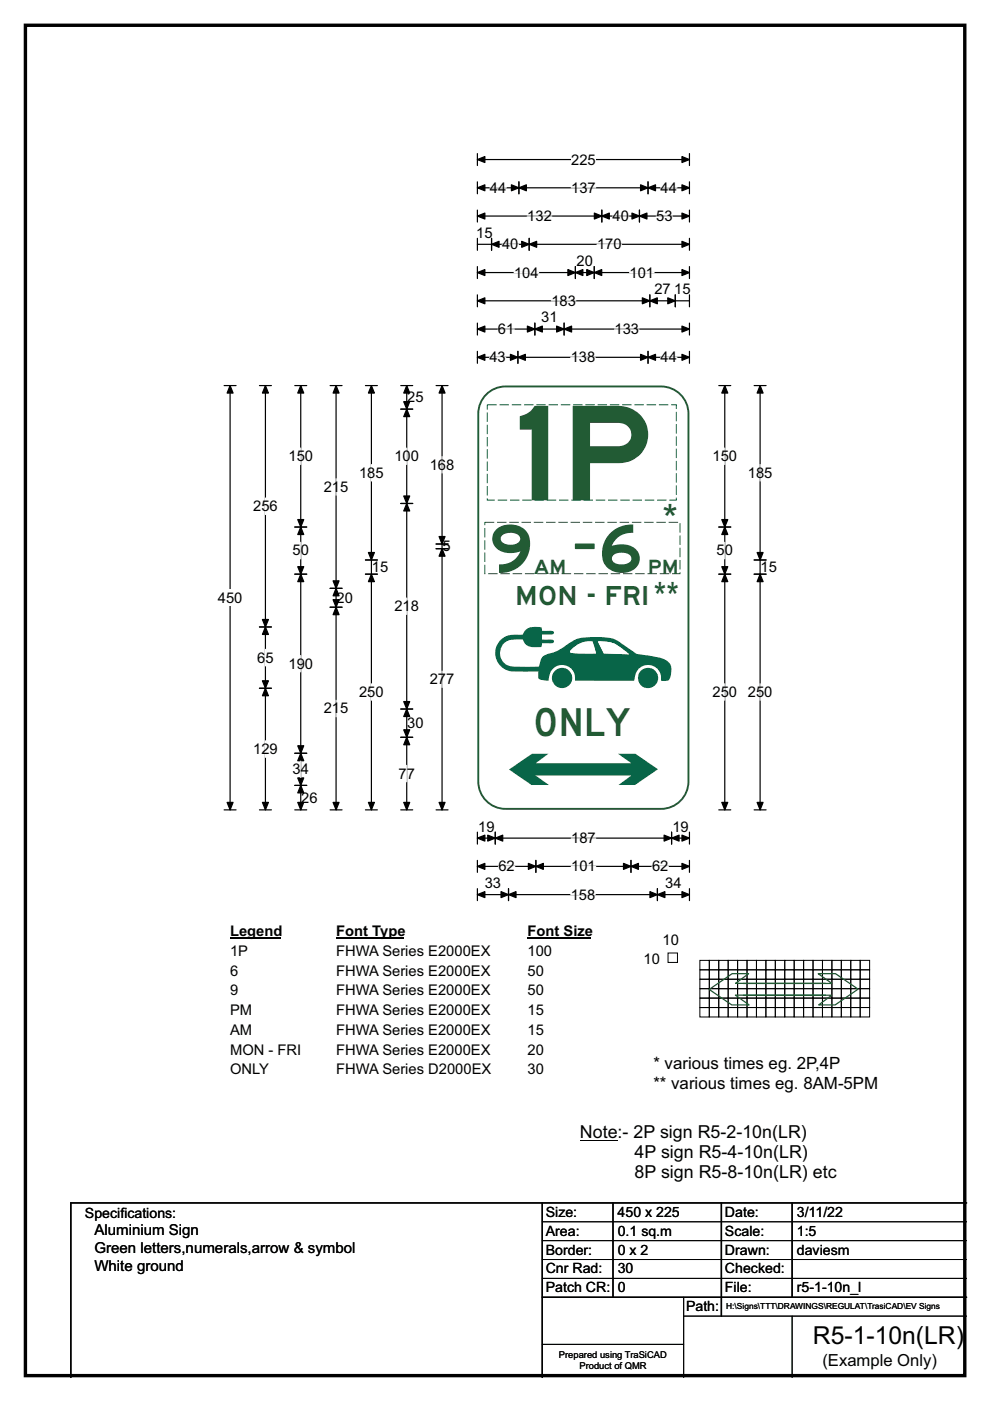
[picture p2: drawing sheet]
<svg xmlns="http://www.w3.org/2000/svg" width="210mm" height="297mm" viewBox="0 0 210 297" stroke-linecap="round" stroke-linejoin="round" font-family="sans-serif">
<path d="M5.4 5.4h199.2v286.3h-199.2z" fill="none" stroke="#000" stroke-width=".72"/>
<path d="M101.3 33.8h44.9M101.3 32.6v2.5M146.2 32.6v2.5" fill="none" stroke="#000" stroke-width=".25"/>
<g fill="#000" stroke="#000" stroke-width=".25">
<path d="M101.3 33.8l1.5-.6v1.3z" fill-rule="evenodd"/>
<path d="M144.6 33.2l1.6 .6-1.6 .7z" fill-rule="evenodd"/>
</g>
<path d="M121.2 32.1h5.2v3.5h-5.2z" fill="#fff"/>
<g fill="none" stroke="#000" stroke-width=".25">
<path d="M101.3 39.8h44.9M101.3 38.5v2.6M110.1 38.5v2.6M137.4 38.5v2.6M146.2 38.5v2.6M101.3 44.5v2.6M101.3 50.5v2.6M101.3 56.5v2.6M101.3 45.8h44.9M101.3 51.8h44.9M101.3 57.8h44.9M104.3 50.5v2.6"/>
<path d="M112.2 50.5v2.6M122 56.5v2.6M126 56.5v2.6M127.6 44.5v2.6M135.6 44.5v2.6M146.2 44.5v2.6M146.2 56.5v2.6M146.2 50.5v2.6M101.3 62.5v2.5M101.3 68.5v2.5M101.3 74.5v2.5M101.3 63.8h44.9"/>
<path d="M101.3 69.8h44.9M101.3 75.8h44.9M109.8 74.5v2.5M113.4 68.5v2.5M119.6 68.5v2.5M137.4 74.5v2.5M137.8 62.5v2.5M143.2 62.5v2.5M146.2 62.5v2.5M146.2 74.5v2.5M146.2 68.5v2.5M47.5 81.7h2.6"/>
<path d="M48.8 81.7v90M47.5 171.7h2.6M101.3 176.4v2.6M101.3 177.7h44.9M105 176.4v2.6M142.4 176.4v2.6M146.2 176.4v2.6M101.3 182.4v2.6M101.3 188.4v2.5M101.3 183.7h44.9M101.3 189.7h44.9M107.9 188.4v2.5"/>
<path d="M113.7 182.4v2.6M133.8 182.4v2.6M139.4 188.4v2.5M146.2 182.4v2.6M146.2 188.4v2.5"/>
</g>
<g fill="#000" stroke="#000" stroke-width=".25">
<path d="M101.3 39.8l1.5-.6v1.3z" fill-rule="evenodd"/>
<path d="M110.1 39.8l1.5-.6v1.3z" fill-rule="evenodd"/>
<path d="M108.5 39.2l1.6 .6-1.6 .7z" fill-rule="evenodd"/>
<path d="M135.9 39.2l1.5 .6-1.5 .7z" fill-rule="evenodd"/>
<path d="M137.4 39.8l1.6-.6v1.3z" fill-rule="evenodd"/>
<path d="M144.6 39.2l1.6 .6-1.6 .7z" fill-rule="evenodd"/>
<path d="M101.3 45.8l1.5-.6v1.2z" fill-rule="evenodd"/>
<path d="M101.3 57.8l1.5-.6v1.2z" fill-rule="evenodd"/>
<path d="M104.3 51.8l1.5-.6v1.2z" fill-rule="evenodd"/>
<path d="M110.7 51.2l1.5 .6-1.5 .6z" fill-rule="evenodd"/>
<path d="M112.2 51.8l1.6-.6v1.2z" fill-rule="evenodd"/>
<path d="M122 57.8l1.6-.6v1.2z" fill-rule="evenodd"/>
<path d="M120.5 57.2l1.5 .6-1.5 .6z" fill-rule="evenodd"/>
<path d="M124.5 57.2l1.5 .6-1.5 .6z" fill-rule="evenodd"/>
<path d="M126 57.8l1.6-.6v1.2z" fill-rule="evenodd"/>
<path d="M127.6 45.8l1.6-.6v1.2z" fill-rule="evenodd"/>
<path d="M126.1 45.2l1.5 .6-1.5 .6z" fill-rule="evenodd"/>
<path d="M134 45.2l1.6 .6-1.6 .6z" fill-rule="evenodd"/>
<path d="M135.6 45.8l1.6-.6v1.2z" fill-rule="evenodd"/>
<path d="M144.6 45.2l1.6 .6-1.6 .6z" fill-rule="evenodd"/>
<path d="M144.6 51.2l1.6 .6-1.6 .6z" fill-rule="evenodd"/>
<path d="M144.6 57.2l1.6 .6-1.6 .6z" fill-rule="evenodd"/>
<path d="M101.3 63.8l1.5-.7v1.3z" fill-rule="evenodd"/>
<path d="M101.3 69.8l1.5-.7v1.3z" fill-rule="evenodd"/>
<path d="M101.3 75.8l1.5-.7v1.3z" fill-rule="evenodd"/>
<path d="M109.8 75.8l1.6-.7v1.3z" fill-rule="evenodd"/>
<path d="M108.3 75.1l1.5 .7-1.5 .6z" fill-rule="evenodd"/>
<path d="M113.4 69.8l1.6-.7v1.3z" fill-rule="evenodd"/>
<path d="M111.9 69.1l1.5 .7-1.5 .6z" fill-rule="evenodd"/>
<path d="M118.1 69.1l1.5 .7-1.5 .6z" fill-rule="evenodd"/>
<path d="M119.6 69.8l1.6-.7v1.3z" fill-rule="evenodd"/>
<path d="M135.9 75.1l1.5 .7-1.5 .6z" fill-rule="evenodd"/>
<path d="M137.4 75.8l1.6-.7v1.3z" fill-rule="evenodd"/>
<path d="M137.8 63.8l1.6-.7v1.3z" fill-rule="evenodd"/>
<path d="M136.2 63.1l1.6 .7-1.6 .6z" fill-rule="evenodd"/>
<path d="M141.6 63.1l1.6 .7-1.6 .6z" fill-rule="evenodd"/>
<path d="M144.6 69.1l1.6 .7-1.6 .6z" fill-rule="evenodd"/>
<path d="M144.6 75.1l1.6 .7-1.6 .6z" fill-rule="evenodd"/>
<path d="M48.8 81.7l.6 1.6h-1.2z" fill-rule="evenodd"/>
<path d="M48.2 170.1h1.2l-.6 1.6z" fill-rule="evenodd"/>
<path d="M101.3 177.7l1.5-.6v1.2z" fill-rule="evenodd"/>
<path d="M105 177.7l1.6-.6v1.2z" fill-rule="evenodd"/>
<path d="M103.5 177.1l1.5 .6-1.5 .6z" fill-rule="evenodd"/>
<path d="M140.9 177.1l1.5 .6-1.5 .6z" fill-rule="evenodd"/>
<path d="M142.4 177.7l1.6-.6v1.2z" fill-rule="evenodd"/>
<path d="M144.6 177.1l1.6 .6-1.6 .6z" fill-rule="evenodd"/>
<path d="M101.3 183.7l1.5-.6v1.2z" fill-rule="evenodd"/>
<path d="M101.3 189.7l1.5-.7v1.3z" fill-rule="evenodd"/>
<path d="M107.9 189.7l1.5-.7v1.3z" fill-rule="evenodd"/>
<path d="M106.3 189l1.6 .7-1.6 .6z" fill-rule="evenodd"/>
<path d="M113.7 183.7l1.5-.6v1.2z" fill-rule="evenodd"/>
<path d="M112.1 183.1l1.6 .6-1.6 .6z" fill-rule="evenodd"/>
<path d="M132.2 183.1l1.6 .6-1.6 .6z" fill-rule="evenodd"/>
<path d="M133.8 183.7l1.6-.6v1.2z" fill-rule="evenodd"/>
<path d="M137.9 189l1.5 .7-1.5 .6z" fill-rule="evenodd"/>
<path d="M139.4 189.7l1.6-.7v1.3z" fill-rule="evenodd"/>
<path d="M144.6 183.1l1.6 .6-1.6 .6z" fill-rule="evenodd"/>
<path d="M144.6 189l1.6 .7-1.6 .6z" fill-rule="evenodd"/>
</g>
<g fill="none" stroke="#fff" stroke-width=".25">
<path d="M103.9 39.8h3.5M121.2 39.8h5.2M140.1 39.8h3.5M106.5 51.8h3.5M109 57.8h5.3M111.8 45.8h5.2M126.6 51.8h5.2M129.9 45.8h3.5M133.5 57.8h5.2M139.2 45.8h3.5M103.8 75.8h3.5M105.6 69.8h3.5"/>
<path d="M116.9 63.8h5.2M121 75.8h5.3M130.3 69.8h5.2M140.1 75.8h3.5M121.2 177.7h5.2M105.7 183.7h3.5M121 189.7h5.3M121.2 183.7h5.2M138.3 183.7h3.5"/>
</g>
<path d="M46.2 125h5.2v3.5h-5.2z" fill="#fff"/>
<g fill="none" stroke="#000" stroke-width=".25">
<path d="M55 81.7h2.6M56.3 81.7v90M62.5 81.7h2.6M63.8 81.7v90M70 81.7h2.6M71.3 81.7v90M77.5 81.7h2.5M78.8 81.7v90M85 81.7h2.5M85 86.7h2.5M86.3 81.7v90M92.5 81.7h2.5"/>
<path d="M93.8 81.7v90M152.5 81.7h2.5M153.7 81.7v90M159.9 81.7h2.6M161.2 81.7v90M62.5 111.7h2.6M77.5 118.7h2.5M85 106.7h2.5M92.5 115.3h2.5M92.5 116.3h2.5M152.5 111.7h2.5M159.9 118.7h2.6"/>
<path d="M55 132.9h2.6M62.5 121.7h2.6M70 124.7h2.6M70 128.7h2.6M77.5 121.7h2.5M152.5 121.7h2.5M159.9 121.7h2.6M55 145.9h2.6M62.5 159.7h2.6M85 150.3h2.5M85 156.3h2.5M55 171.7h2.6"/>
<path d="M62.5 171.7h2.6M62.5 166.5h2.6M70 171.7h2.6M77.5 171.7h2.5M85 171.7h2.5M92.5 171.7h2.5M152.5 171.7h2.5M159.9 171.7h2.6"/>
</g>
<g fill="#000" stroke="#000" stroke-width=".25">
<path d="M56.3 81.7l.6 1.6h-1.2z" fill-rule="evenodd"/>
<path d="M63.8 81.7l.6 1.6h-1.2z" fill-rule="evenodd"/>
<path d="M71.3 81.7l.6 1.6h-1.3z" fill-rule="evenodd"/>
<path d="M78.8 81.7l.6 1.6h-1.3z" fill-rule="evenodd"/>
<path d="M86.3 86.7l.6 1.6h-1.3z" fill-rule="evenodd"/>
<path d="M86.3 81.7l.6 1.6h-1.3z" fill-rule="evenodd"/>
<path d="M85.6 85.2h1.3l-.6 1.5z" fill-rule="evenodd"/>
<path d="M93.8 81.7l.6 1.6h-1.3z" fill-rule="evenodd"/>
<path d="M153.7 81.7l.7 1.6h-1.3z" fill-rule="evenodd"/>
<path d="M161.2 81.7l.7 1.6h-1.3z" fill-rule="evenodd"/>
<path d="M63.8 111.7l.6 1.6h-1.2z" fill-rule="evenodd"/>
<path d="M63.2 110.2h1.2l-.6 1.5z" fill-rule="evenodd"/>
<path d="M78.1 117.1h1.3l-.6 1.6z" fill-rule="evenodd"/>
<path d="M85.6 105.2h1.3l-.6 1.5z" fill-rule="evenodd"/>
<path d="M86.3 106.7l.6 1.6h-1.3z" fill-rule="evenodd"/>
<path d="M93.1 113.8h1.3l-.6 1.5z" fill-rule="evenodd"/>
<path d="M93.8 116.3l.6 1.6h-1.3z" fill-rule="evenodd"/>
<path d="M153.7 111.7l.7 1.6h-1.3z" fill-rule="evenodd"/>
<path d="M153.1 110.2h1.3l-.7 1.5z" fill-rule="evenodd"/>
<path d="M160.6 117.1h1.3l-.7 1.6z" fill-rule="evenodd"/>
<path d="M56.3 132.9l.6 1.6h-1.2z" fill-rule="evenodd"/>
<path d="M55.7 131.3h1.2l-.6 1.6z" fill-rule="evenodd"/>
<path d="M63.2 120.1h1.2l-.6 1.6z" fill-rule="evenodd"/>
<path d="M63.8 121.7l.6 1.6h-1.2z" fill-rule="evenodd"/>
<path d="M71.3 124.7l.6 1.6h-1.3z" fill-rule="evenodd"/>
<path d="M70.6 127.2h1.3l-.6 1.5z" fill-rule="evenodd"/>
<path d="M70.6 123.2h1.3l-.6 1.5z" fill-rule="evenodd"/>
<path d="M71.3 128.7l.6 1.6h-1.3z" fill-rule="evenodd"/>
<path d="M78.8 121.7l.6 1.6h-1.3z" fill-rule="evenodd"/>
<path d="M153.1 120.1h1.3l-.7 1.6z" fill-rule="evenodd"/>
<path d="M153.7 121.7l.7 1.6h-1.3z" fill-rule="evenodd"/>
<path d="M161.2 121.7l.7 1.6h-1.3z" fill-rule="evenodd"/>
<path d="M55.7 144.3h1.2l-.6 1.6z" fill-rule="evenodd"/>
<path d="M56.3 145.9l.6 1.6h-1.2z" fill-rule="evenodd"/>
<path d="M63.2 158.1h1.2l-.6 1.6z" fill-rule="evenodd"/>
<path d="M63.8 159.7l.6 1.6h-1.2z" fill-rule="evenodd"/>
<path d="M85.6 148.7h1.3l-.6 1.6z" fill-rule="evenodd"/>
<path d="M86.3 150.3l.6 1.6h-1.3z" fill-rule="evenodd"/>
<path d="M85.6 154.7h1.3l-.6 1.6z" fill-rule="evenodd"/>
<path d="M86.3 156.3l.6 1.6h-1.3z" fill-rule="evenodd"/>
<path d="M55.7 170.1h1.2l-.6 1.6z" fill-rule="evenodd"/>
<path d="M63.2 164.9h1.2l-.6 1.6z" fill-rule="evenodd"/>
<path d="M63.8 166.5l.6 1.6h-1.2z" fill-rule="evenodd"/>
<path d="M63.2 170.1h1.2l-.6 1.6z" fill-rule="evenodd"/>
<path d="M70.6 170.1h1.3l-.6 1.6z" fill-rule="evenodd"/>
<path d="M78.1 170.1h1.3l-.6 1.6z" fill-rule="evenodd"/>
<path d="M85.6 170.1h1.3l-.6 1.6z" fill-rule="evenodd"/>
<path d="M93.1 170.1h1.3l-.6 1.6z" fill-rule="evenodd"/>
<path d="M153.1 170.1h1.3l-.7 1.6z" fill-rule="evenodd"/>
<path d="M160.6 170.1h1.3l-.7 1.6z" fill-rule="evenodd"/>
</g>
<g fill="none" stroke="#fff" stroke-width=".25">
<path d="M63.8 95v3.5M78.8 98.5v3.5M86.3 95v3.5M93.8 96.8v3.5M153.7 95v3.5M161.2 98.5v3.5M56.3 105.6v3.5M63.8 115v3.5M71.3 101.5v3.5M153.7 115v3.5M56.3 137.7v3.5M63.8 139v3.5"/>
<path d="M86.3 126.8v3.5M56.3 157.1v3.5M71.3 148.5v3.5M78.8 145v3.5M93.8 142.3v3.5M153.7 145v3.5M161.2 145v3.5M63.8 161.4v3.4M86.3 162.3v3.5"/>
</g>
<path d="M48.8 195.7h10.8v3.5h-10.8z" fill="#fff"/>
<path d="M48.8 199h10.8" fill="none" stroke="#000" stroke-width=".32"/>
<path d="M71.3 195.7h14.4v3.5h-14.4z" fill="#fff"/>
<path d="M71.3 199h14.4" fill="none" stroke="#000" stroke-width=".32"/>
<path d="M111.9 195.7h13.4v3.5h-13.4z" fill="#fff"/>
<path d="M111.9 199h13.4" fill="none" stroke="#000" stroke-width=".32"/>
<g fill="#fff">
<path d="M48.8 199.9h3.8v3.5h-3.8z"/>
<path d="M71.3 199.9h32.9v3.5h-32.9z"/>
<path d="M111.9 199.9h5.2v3.5h-5.2z"/>
<path d="M48.8 204.1h1.7v3.4h-1.7z"/>
<path d="M71.3 204.1h32.9v3.4h-32.9z"/>
<path d="M111.9 204.1h3.5v3.4h-3.5z"/>
<path d="M48.8 208.2h1.7v3.5h-1.7z"/>
<path d="M71.3 208.2h32.9v3.5h-32.9z"/>
<path d="M111.9 208.2h3.5v3.5h-3.5z"/>
<path d="M48.8 212.4h4.7v3.5h-4.7z"/>
<path d="M71.3 212.4h32.9v3.5h-32.9z"/>
<path d="M111.9 212.4h3.5v3.5h-3.5z"/>
<path d="M48.8 216.6h4.7v3.5h-4.7z"/>
<path d="M71.3 216.6h32.9v3.5h-32.9z"/>
<path d="M111.9 216.6h3.5v3.5h-3.5z"/>
<path d="M48.8 220.8h15v3.5h-15z"/>
<path d="M71.3 220.8h32.9v3.5h-32.9z"/>
<path d="M111.9 220.8h3.5v3.5h-3.5z"/>
<path d="M48.8 225h8.4v3.5h-8.4z"/>
<path d="M71.3 225h33.1v3.5h-33.1z"/>
<path d="M111.9 225h3.5v3.5h-3.5z"/>
</g>
<path d="M103 83.5a6 6 0 0 1 4.2-1.8h33a6 6 0 0 1 6 6v78a6 6 0 0 1-6 6h-33a6 6 0 0 1-5.9-6v-78a6 6 0 0 1 1.7-4.2z" fill-rule="evenodd" fill="#fff" stroke="#fff" stroke-width=".21"/>
<path d="M103.1 83.6a5.8 5.8 0 0 1 4.1-1.7h33a5.8 5.8 0 0 1 5.8 5.8v78a5.8 5.8 0 0 1-5.8 5.8h-33a5.8 5.8 0 0 1-5.8-5.8v-78a5.8 5.8 0 0 1 1.7-4.1z" fill="none" stroke="#225b34" stroke-width=".4"/>
<g fill="#086548">
<path d="M108 163.2l4.8-3.4h3.5l-2.7 2.1h22.1l-.4 2.5h-21.8l2.9 2h-3.7z" fill-rule="evenodd"/>
<path d="M121.1 137.8a5.3 5.3 0 0 1 4.6-1.8l.7 2.5h-4.2a1.27 1.27 0 0 1-1.3-.3zM126.8 136h.3a6.8 6.8 0 0 1 5.5 2l.8 .7-5.3-.2zM106.2 135.6a4 4 0 0 0-.8 4.6 4 4 0 0 0 4.1 2.2h4.7a1.97 1.97 0 0 0 .2 1.6l1.9 .3a2.94 2.94 0 0 1 4.3-2.9l.7 .5a2.87 2.87 0 0 1 .7 2.4l12.5-.1a2.93 2.93 0 0 1 1.9-2.9 2.93 2.93 0 0 1 3.4 .9l.4 1.1v1.1h.6a1.18 1.18 0 0 0 1.5-1.3 2.64 2.64 0 0 0-2.3-3.6l-5-.9-3.2-2.2a6.1 6.1 0 0 0-4.7-1.3h-1a7.7 7.7 0 0 0-6.1 1.8l-.7 .5a7.9 7.9 0 0 1-3.2 1.3 2.06 2.06 0 0 0-1.6 1.9l-.2 .8h-4.7a2.95 2.95 0 0 1-3.5-2.9 2.95 2.95 0 0 1 3.4-2.9h1.4a2.41 2.41 0 0 0 2.8 1.6h1.1l.2-.8h1.4a.88 .88 0 0 0 1.1-.4 .78 .78 0 0 0-1.1-.4h-1.5v-1.1h1.2a1.19 1.19 0 0 0 1.4-.3 .77 .77 0 0 0-1.1-.4h-1.4l-.1-.8a3.9 3.9 0 0 0-3.6 .7l-.4 .9h-1.4a4.3 4.3 0 0 0-3.3 1z" fill-rule="evenodd"/>
<circle cx="137.4" cy="143.8" r="2.15"/>
<circle cx="119.2" cy="143.8" r="2.15"/>
</g>
<g fill="#fff">
<path d="M126.8 136h.3a6.8 6.8 0 0 1 5.5 2l.8 .7-5.3-.2z" fill-rule="evenodd"/>
<path d="M121.1 137.8a5.3 5.3 0 0 1 4.6-1.8l.7 2.5h-4.2a1.27 1.27 0 0 1-1.3-.3z" fill-rule="evenodd"/>
</g>
<path d="M122.1 115.4h3.9v.9h-3.9z" fill="#225b34"/>
<path d="M122 115.3h4v1h-4z" fill="none" stroke="#225b34" stroke-width=".21"/>
<path d="M115 255v37M130 255v20M153 255v24M168 255v20M205 255h-190v37M115 275h90" fill="none" stroke="#000" stroke-width=".3"/>
<g fill="none" stroke="#000" stroke-width=".21">
<path d="M141.7 202.1h2v2h-2zM148.4 213.6h2v2h-2zM148.4 209.6h2v2h-2zM148.4 205.6h2v2h-2zM148.4 211.6h2v2h-2zM148.4 207.6h2v2h-2zM148.4 203.6h2v2h-2zM150.4 213.6h2v2h-2zM150.4 209.6h2v2h-2zM150.4 205.6h2v2h-2zM150.4 211.6h2v2h-2zM150.4 207.6h2v2h-2z"/>
<path d="M150.4 203.6h2v2h-2zM152.4 213.6h2v2h-2zM152.4 209.6h2v2h-2zM152.4 205.6h2v2h-2zM152.4 211.6h2v2h-2zM152.4 207.6h2v2h-2zM152.4 203.6h2v2h-2zM154.4 213.6h2v2h-2zM154.4 209.6h2v2h-2zM154.4 205.6h2v2h-2zM154.4 211.6h2v2h-2zM154.4 207.6h2v2h-2z"/>
<path d="M154.4 203.6h2v2h-2zM156.4 213.6h2v2h-2zM156.4 209.6h2v2h-2zM156.4 205.6h2v2h-2zM156.4 211.6h2v2h-2zM156.4 207.6h2v2h-2zM156.4 203.6h2v2h-2zM158.4 213.6h2v2h-2zM158.4 209.6h2v2h-2zM158.4 205.6h2v2h-2zM158.4 211.6h2v2h-2zM158.4 207.6h2v2h-2z"/>
<path d="M158.4 203.6h2v2h-2zM160.4 213.6h2v2h-2zM160.4 209.6h2v2h-2zM160.4 205.6h2v2h-2zM160.4 211.6h2v2h-2zM160.4 207.6h2v2h-2zM160.4 203.6h2v2h-2zM162.4 213.6h2v2h-2zM162.4 209.6h2v2h-2zM162.4 205.6h2v2h-2zM162.4 211.6h2v2h-2zM162.4 207.6h2v2h-2z"/>
<path d="M162.4 203.6h2v2h-2zM164.4 213.6h2v2h-2zM164.4 209.6h2v2h-2zM164.4 205.6h2v2h-2zM164.4 211.6h2v2h-2zM164.4 207.6h2v2h-2zM164.4 203.6h2v2h-2zM166.4 213.6h2v2h-2zM166.4 209.6h2v2h-2zM166.4 205.6h2v2h-2zM166.4 211.6h2v2h-2zM166.4 207.6h2v2h-2z"/>
<path d="M166.4 203.6h2v2h-2zM168.4 213.6h2v2h-2zM168.4 209.6h2v2h-2zM168.4 205.6h2v2h-2zM168.4 211.6h2v2h-2zM168.4 207.6h2v2h-2zM168.4 203.6h2v2h-2zM170.4 213.6h2v2h-2zM170.4 209.6h2v2h-2zM170.4 205.6h2v2h-2zM170.4 211.6h2v2h-2zM170.4 207.6h2v2h-2z"/>
<path d="M170.4 203.6h2v2h-2zM172.4 213.6h2v2h-2zM172.4 209.6h2v2h-2zM172.4 205.6h2v2h-2zM172.4 211.6h2v2h-2zM172.4 207.6h2v2h-2zM172.4 203.6h2v2h-2zM174.4 213.6h2v2h-2zM174.4 209.6h2v2h-2zM174.4 205.6h2v2h-2zM174.4 211.6h2v2h-2zM174.4 207.6h2v2h-2z"/>
<path d="M174.4 203.6h2v2h-2zM176.4 213.6h2v2h-2zM176.4 209.6h2v2h-2zM176.4 205.6h2v2h-2zM176.4 211.6h2v2h-2zM176.4 207.6h2v2h-2zM176.4 203.6h2v2h-2zM178.4 213.6h2v2h-2zM178.4 209.6h2v2h-2zM178.4 205.6h2v2h-2zM178.4 211.6h2v2h-2zM178.4 207.6h2v2h-2z"/>
<path d="M178.4 203.6h2v2h-2zM180.4 213.6h2v2h-2zM180.4 209.6h2v2h-2zM180.4 205.6h2v2h-2zM180.4 211.6h2v2h-2zM180.4 207.6h2v2h-2zM180.4 203.6h2v2h-2zM182.4 213.6h2v2h-2zM182.4 209.6h2v2h-2zM182.4 205.6h2v2h-2zM182.4 211.6h2v2h-2zM182.4 207.6h2v2h-2z"/>
<path d="M182.4 203.6h2v2h-2zM115 259h90M123 241.7h8M115 263h90M115 267h90M115 271h90M145 279h60M145 275v17M168 279v13M115 285h30"/>
</g>
<path d="M175.1 208.5h-19.1l2.8-2.1h-3.5l-4.9 3.4 4.8 3.3h3.7l-2.9-2.1h19.1" fill="none" stroke="#225b34" stroke-width=".26"/>
<path d="M112.3 161.9h21.7l-2.9-2.1h3.7l4.7 3.3-4.8 3.3h-3.5l2.8-2h-21.7z" fill-rule="evenodd" fill="#086548"/>
<path d="M157.6 208.5h18.9l-3-2.1h3.7l4.8 3.3-4.9 3.4h-3.5l2.8-2.1h-18.8" fill="none" stroke="#225b34" stroke-width=".26"/>
<path d="M103.4 85.8h40.1v20.2h-40.1z" fill="none" stroke="#086548" stroke-width=".21" stroke-dasharray="2 .6" stroke-linecap="butt"/>
<path d="M102.8 110.7h41.4v10.9h-41.4z" fill="none" stroke="#225b34" stroke-width=".21" stroke-dasharray="2 .6" stroke-linecap="butt"/>
<text font-size="27.8" fill="#225b34" x="108.2" y="106.1">1P</text>
<g font-size="13.8" fill="#225b34">
<text x="103.7" y="121.3">9</text>
<text x="126.7" y="121.3">6</text>
</g>
<g font-size="8.5" fill="#225b34">
<text x="140.5" y="112.9">*</text>
<text x="138.7" y="129.6">**</text>
</g>
<text font-size="8.2" fill="#225b34" x="113.1" y="156.1">ONLY</text>
<text font-size="5.6" fill="#225b34" x="109.3" y="128.4">MON - FRI</text>
<g font-size="5.2">
<text x="172.4" y="284.9">R5-1-10n( R)</text>
<text x="196" y="284.9">L</text>
</g>
<g font-size="4.2" fill="#225b34">
<text x="113.2" y="121.6">AM</text>
<text x="137.4" y="121.6">PM</text>
</g>
<g font-size="3.8">
<text x="123" y="241.3">Note:- 2P sign R5-2-10n(LR)</text>
<text x="134.6" y="245.5">4P sign R5-4-10n(LR)</text>
<text x="134.6" y="249.7">8P sign R5-8-10n(LR) etc</text>
</g>
<g font-size="3.6">
<text x="138.6" y="226.7">* various times eg. 2P,4P</text>
<text x="138.6" y="230.9">** various times eg. 8AM-5PM</text>
</g>
<text font-size="3.5" x="174.4" y="289.6">(Example Only)</text>
<g font-size="3.2">
<text x="20" y="261.9">Aluminium Sign</text>
<text x="20" y="265.8">Green letters,numerals,arrow &amp; symbol</text>
<text x="20" y="269.6">White ground</text>
</g>
<g font-size="3.1">
<text x="121.2" y="34.9">225</text>
<text x="103.9" y="40.9">44</text>
<text x="121.2" y="40.9">137</text>
<text x="140.1" y="40.9">44</text>
<text x="111.8" y="46.9">132</text>
<text x="129.9" y="46.9">40</text>
<text x="139.2" y="46.9">53</text>
<text x="101" y="50.4">15</text>
<text x="106.5" y="52.9">40</text>
<text x="126.6" y="52.9">170</text>
<text x="109" y="58.8">104</text>
<text x="122.3" y="56.4">20</text>
<text x="133.5" y="58.8">101</text>
<text x="116.9" y="64.8">183</text>
<text x="138.8" y="62.4">27</text>
<text x="143" y="62.4">15</text>
<text x="105.6" y="70.8">61</text>
<text x="114.8" y="68.4">31</text>
<text x="130.3" y="70.8">133</text>
<text x="103.8" y="76.8">43</text>
<text x="121" y="76.8">138</text>
<text x="140.1" y="76.8">44</text>
<text x="86.4" y="85.3">25</text>
<text x="61.2" y="97.8">150</text>
<text x="76.2" y="101.3">185</text>
<text x="83.7" y="97.8">100</text>
<text x="91.2" y="99.6">168</text>
<text x="151.1" y="97.8">150</text>
<text x="158.6" y="101.3">185</text>
<text x="68.7" y="104.3">215</text>
<text x="53.7" y="108.4">256</text>
<text x="62.1" y="117.8">50</text>
<text x="93.9" y="116.9">5</text>
<text x="152" y="117.8">50</text>
<text x="78.9" y="121.3">15</text>
<text x="161.3" y="121.3">15</text>
<text x="46.2" y="127.8">450</text>
<text x="71.4" y="127.8">20</text>
<text x="83.7" y="129.6">218</text>
<text x="54.6" y="140.5">65</text>
<text x="61.2" y="141.8">190</text>
<text x="76.2" y="147.8">250</text>
<text x="91.2" y="145.1">277</text>
<text x="151.1" y="147.8">250</text>
<text x="158.6" y="147.8">250</text>
<text x="68.7" y="151.3">215</text>
<text x="86.4" y="154.4">30</text>
<text x="53.7" y="159.9">129</text>
<text x="62.1" y="164.2">34</text>
<text x="84.5" y="165.1">77</text>
<text x="63.9" y="170.2">26</text>
<text x="101.4" y="176.3">19</text>
<text x="121.2" y="178.8">187</text>
<text x="142.6" y="176.3">19</text>
<text x="105.7" y="184.7">62</text>
<text x="121.2" y="184.7">101</text>
<text x="138.3" y="184.7">62</text>
<text x="102.8" y="188.3">33</text>
<text x="121" y="190.7">158</text>
<text x="141.1" y="188.3">34</text>
<text x="48.8" y="198.5">Legend</text>
<text x="48.8" y="202.7">1P</text>
<text x="71.3" y="198.5">Font Type</text>
<text x="71.3" y="202.7">FHWA Series E2000EX</text>
<text x="111.9" y="198.5">Font Size</text>
<text x="111.9" y="202.7">100</text>
<text x="140.6" y="200.4">10</text>
<text x="48.8" y="206.8">6</text>
<text x="71.3" y="206.8">FHWA Series E2000EX</text>
<text x="111.9" y="206.8">50</text>
<text x="136.5" y="204.5">10</text>
<text x="48.8" y="211">9</text>
<text x="48.8" y="215.2">PM</text>
<text x="71.3" y="211">FHWA Series E2000EX</text>
<text x="71.3" y="215.2">FHWA Series E2000EX</text>
<text x="111.9" y="211">50</text>
<text x="111.9" y="215.2">15</text>
<text x="48.8" y="219.4">AM</text>
<text x="71.3" y="219.4">FHWA Series E2000EX</text>
<text x="111.9" y="219.4">15</text>
<text x="48.8" y="223.6">MON - FRI</text>
<text x="48.8" y="227.8">ONLY</text>
<text x="71.3" y="223.6">FHWA Series E2000EX</text>
<text x="71.3" y="227.8">FHWA Series D2000EX</text>
<text x="111.9" y="223.6">20</text>
<text x="111.9" y="227.8">30</text>
</g>
<g font-size="3">
<text x="115.8" y="258">Size:</text>
<text x="131" y="258">450 x 225</text>
<text x="153.8" y="258">Date:</text>
<text x="169" y="258">3/11/22</text>
<text x="18" y="258.2">Specif</text>
<text x="25.5" y="258.2">ications:</text>
<text x="115.8" y="262">Area:</text>
<text x="131" y="262">0.1 sq.m</text>
<text x="153.8" y="262">Scale:</text>
<text x="169" y="262">1:5</text>
<text x="115.8" y="266">Border:</text>
<text x="115.8" y="270">Cnr Rad:</text>
<text x="131" y="266">0 x 2</text>
<text x="131" y="270">30</text>
<text x="153.8" y="266">Drawn:</text>
<text x="153.8" y="270">Checked:</text>
<text x="169" y="266">daviesm</text>
<text x="115.8" y="274">Patch CR:</text>
<text x="131" y="274">0</text>
<text x="153.8" y="274">File:</text>
<text x="169" y="274">r5-1-10n_l</text>
<text x="145.5" y="278">Path:</text>
</g>
<g font-size="2">
<text x="118.5" y="287.8">Prepared using TraSiCAD</text>
<text x="122.9" y="290.2">Product of QMR</text>
</g>
<text font-size="1.8" x="154" y="277.5">H:\Signs\TTT\DRAWINGS\REGULAT\TrasiCAD\EV Signs</text>
</svg>
